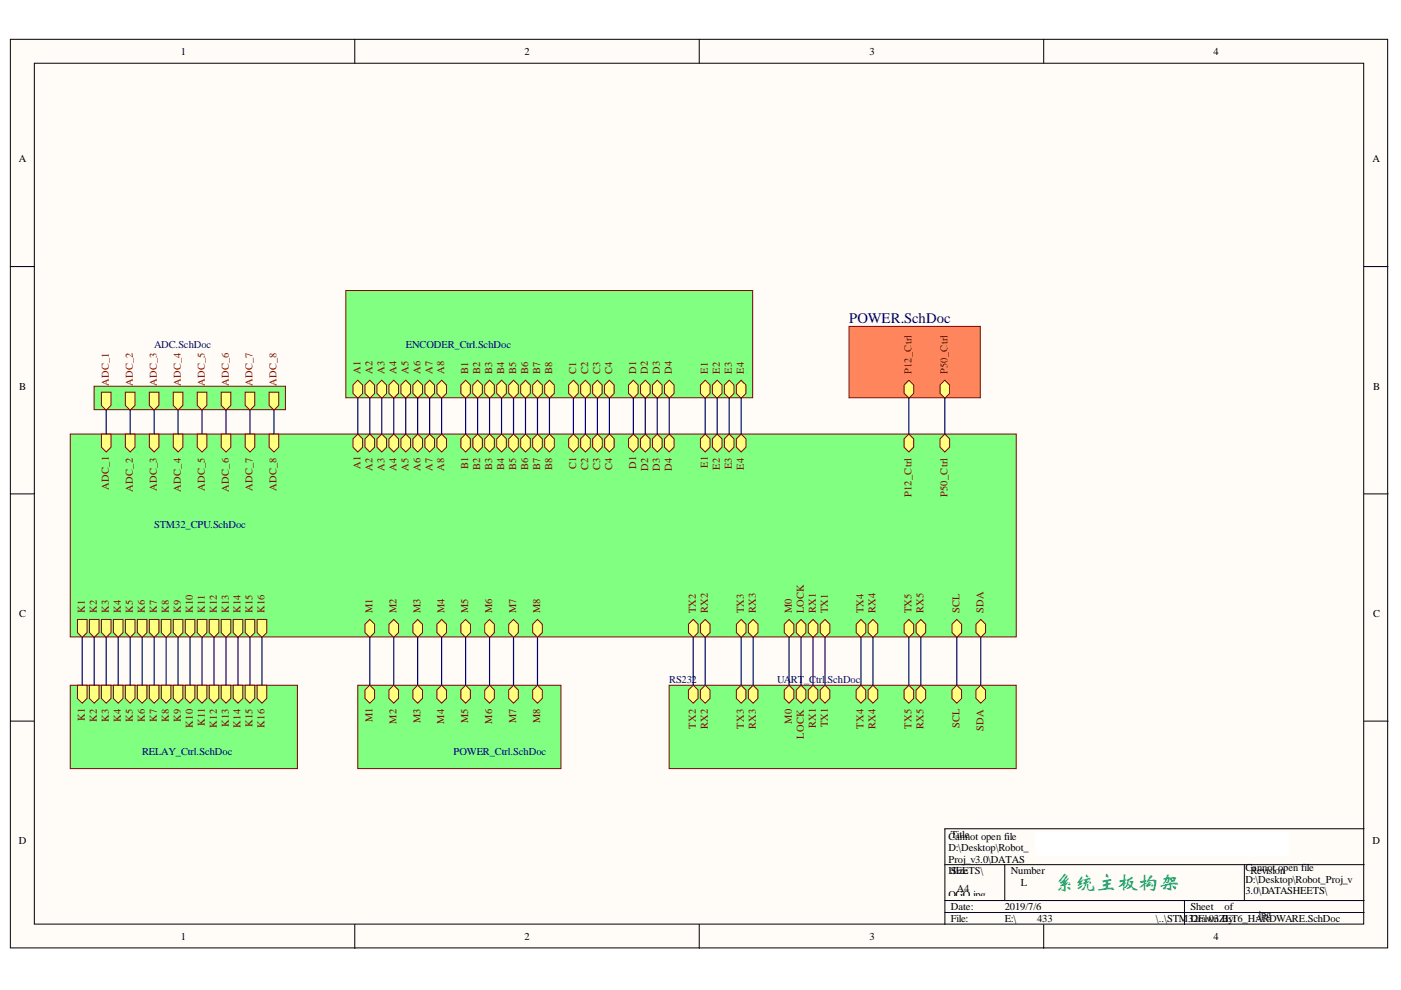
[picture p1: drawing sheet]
<svg xmlns="http://www.w3.org/2000/svg" width="297mm" height="210mm" viewBox="0 0 297 210" stroke-linecap="round" stroke-linejoin="round" font-family="sans-serif">
<g fill="#fffcf8" stroke="#000" stroke-width=".21">
<path d="M2.2 8.3h292v192.7h-292z"/>
<path d="M7.3 13.4h281.8v182.5h-281.8z"/>
</g>
<g fill="none" stroke="#000" stroke-width=".21">
<path d="M75.2 8.3v5.1M148.3 8.3v5.1M221.3 8.3v5.1M2.2 56.5h5.1M289.2 56.5h5.1M2.2 104.7h5.1M289.2 104.7h5.1M2.2 152.9h5.1M289.2 152.9h5.1M289.2 175.7h-88.9v20.3M75.2 196v5.1M148.3 196v5.1"/>
<path d="M200.3 183.3h88.9M200.3 190.9h88.9M200.3 193.5h88.9M213 183.3v7.6M221.3 196v5.1M251.1 190.9v5.1M263.8 183.3v7.6"/>
</g>
<path d="M180 69.2h27.8v15.1h-27.8z" fill="#ff855d" stroke="#800000" stroke-width=".21"/>
<path d="M199.3 81.6l1-1 1 1v1.8l-1 1-1-1z" fill-rule="evenodd" fill="#ffff80"/>
<path d="M199.3 81.6l1-1 1 1v1.8l-1 1-1-1z" fill="none" stroke="#800000" stroke-width=".21"/>
<path d="M191.7 81.6l1-1 1 1v1.8l-1 1-1-1z" fill-rule="evenodd" fill="#ffff80"/>
<path d="M191.7 81.6l1-1 1 1v1.8l-1 1-1-1z" fill="none" stroke="#800000" stroke-width=".21"/>
<path d="M14.9 92h200.6v43h-200.6z" fill="#80ff80" stroke="#800000" stroke-width=".21"/>
<path d="M173.9 132.4l1-1.1 1 1.1v1.7l-1 1-1-1z" fill-rule="evenodd" fill="#ffff80"/>
<path d="M173.9 132.4l1-1.1 1 1.1v1.7l-1 1-1-1z" fill="none" stroke="#800000" stroke-width=".21"/>
<path d="M171.4 132.4l1-1.1 1 1.1v1.7l-1 1-1-1z" fill-rule="evenodd" fill="#ffff80"/>
<path d="M171.4 132.4l1-1.1 1 1.1v1.7l-1 1-1-1z" fill="none" stroke="#800000" stroke-width=".21"/>
<path d="M146 132.4l1-1.1 1 1.1v1.7l-1 1-1-1z" fill-rule="evenodd" fill="#ffff80"/>
<path d="M146 132.4l1-1.1 1 1.1v1.7l-1 1-1-1z" fill="none" stroke="#800000" stroke-width=".21"/>
<path d="M148.5 132.4l1-1.1 1 1.1v1.7l-1 1-1-1z" fill-rule="evenodd" fill="#ffff80"/>
<path d="M148.5 132.4l1-1.1 1 1.1v1.7l-1 1-1-1z" fill="none" stroke="#800000" stroke-width=".21"/>
<path d="M156.1 132.4l1-1.1 1.1 1.1v1.7l-1.1 1-1-1z" fill-rule="evenodd" fill="#ffff80"/>
<path d="M156.1 132.4l1-1.1 1.1 1.1v1.7l-1.1 1-1-1z" fill="none" stroke="#800000" stroke-width=".21"/>
<path d="M158.7 132.4l1-1.1 1 1.1v1.7l-1 1-1-1z" fill-rule="evenodd" fill="#ffff80"/>
<path d="M158.7 132.4l1-1.1 1 1.1v1.7l-1 1-1-1z" fill="none" stroke="#800000" stroke-width=".21"/>
<path d="M181.5 132.4l1-1.1 1.1 1.1v1.7l-1.1 1-1-1z" fill-rule="evenodd" fill="#ffff80"/>
<path d="M181.5 132.4l1-1.1 1.1 1.1v1.7l-1.1 1-1-1z" fill="none" stroke="#800000" stroke-width=".21"/>
<path d="M184.1 132.4l1-1.1 1 1.1v1.7l-1 1-1-1z" fill-rule="evenodd" fill="#ffff80"/>
<path d="M184.1 132.4l1-1.1 1 1.1v1.7l-1 1-1-1z" fill="none" stroke="#800000" stroke-width=".21"/>
<path d="M77.4 132.4l1-1.1 1 1.1v1.7l-1 1-1-1z" fill-rule="evenodd" fill="#ffff80"/>
<path d="M77.4 132.4l1-1.1 1 1.1v1.7l-1 1-1-1z" fill="none" stroke="#800000" stroke-width=".21"/>
<path d="M82.5 132.4l1-1.1 1 1.1v1.7l-1 1-1-1z" fill-rule="evenodd" fill="#ffff80"/>
<path d="M82.5 132.4l1-1.1 1 1.1v1.7l-1 1-1-1z" fill="none" stroke="#800000" stroke-width=".21"/>
<path d="M87.5 132.4l1.1-1.1 1 1.1v1.7l-1 1-1.1-1z" fill-rule="evenodd" fill="#ffff80"/>
<path d="M87.5 132.4l1.1-1.1 1 1.1v1.7l-1 1-1.1-1z" fill="none" stroke="#800000" stroke-width=".21"/>
<path d="M92.6 132.4l1-1.1 1.1 1.1v1.7l-1.1 1-1-1z" fill-rule="evenodd" fill="#ffff80"/>
<path d="M92.6 132.4l1-1.1 1.1 1.1v1.7l-1.1 1-1-1z" fill="none" stroke="#800000" stroke-width=".21"/>
<path d="M97.7 132.4l1-1.1 1 1.1v1.7l-1 1-1-1z" fill-rule="evenodd" fill="#ffff80"/>
<path d="M97.7 132.4l1-1.1 1 1.1v1.7l-1 1-1-1z" fill="none" stroke="#800000" stroke-width=".21"/>
<path d="M102.8 132.4l1-1.1 1 1.1v1.7l-1 1-1-1z" fill-rule="evenodd" fill="#ffff80"/>
<path d="M102.8 132.4l1-1.1 1 1.1v1.7l-1 1-1-1z" fill="none" stroke="#800000" stroke-width=".21"/>
<path d="M107.9 132.4l1-1.1 1 1.1v1.7l-1 1-1-1z" fill-rule="evenodd" fill="#ffff80"/>
<path d="M107.9 132.4l1-1.1 1 1.1v1.7l-1 1-1-1z" fill="none" stroke="#800000" stroke-width=".21"/>
<path d="M112.9 132.4l1.1-1.1 1 1.1v1.7l-1 1-1.1-1z" fill-rule="evenodd" fill="#ffff80"/>
<path d="M112.9 132.4l1.1-1.1 1 1.1v1.7l-1 1-1.1-1z" fill="none" stroke="#800000" stroke-width=".21"/>
<path d="M16.4 131.3h2.1v2.8l-1.1 1-1-1z" fill-rule="evenodd" fill="#ffff80"/>
<path d="M16.4 131.3h2.1v2.8l-1.1 1-1-1z" fill="none" stroke="#800000" stroke-width=".21"/>
<path d="M19 131.3h2v2.8l-1 1-1-1z" fill-rule="evenodd" fill="#ffff80"/>
<path d="M19 131.3h2v2.8l-1 1-1-1z" fill="none" stroke="#800000" stroke-width=".21"/>
<path d="M21.5 131.3h2v2.8l-1 1-1-1z" fill-rule="evenodd" fill="#ffff80"/>
<path d="M21.5 131.3h2v2.8l-1 1-1-1z" fill="none" stroke="#800000" stroke-width=".21"/>
<path d="M24 131.3h2.1v2.8l-1 1-1.1-1z" fill-rule="evenodd" fill="#ffff80"/>
<path d="M24 131.3h2.1v2.8l-1 1-1.1-1z" fill="none" stroke="#800000" stroke-width=".21"/>
<path d="M26.6 131.3h2v2.8l-1 1-1-1z" fill-rule="evenodd" fill="#ffff80"/>
<path d="M26.6 131.3h2v2.8l-1 1-1-1z" fill="none" stroke="#800000" stroke-width=".21"/>
<path d="M29.1 131.3h2.1v2.8l-1.1 1-1-1z" fill-rule="evenodd" fill="#ffff80"/>
<path d="M29.1 131.3h2.1v2.8l-1.1 1-1-1z" fill="none" stroke="#800000" stroke-width=".21"/>
<path d="M77.4 93l1-1 1 1v1.8l-1 1-1-1z" fill-rule="evenodd" fill="#ffff80"/>
<path d="M77.4 93l1-1 1 1v1.8l-1 1-1-1z" fill="none" stroke="#800000" stroke-width=".21"/>
<path d="M82.5 93l1-1 1 1v1.8l-1 1-1-1z" fill-rule="evenodd" fill="#ffff80"/>
<path d="M82.5 93l1-1 1 1v1.8l-1 1-1-1z" fill="none" stroke="#800000" stroke-width=".21"/>
<path d="M79.9 93l1-1 1.1 1v1.8l-1.1 1-1-1z" fill-rule="evenodd" fill="#ffff80"/>
<path d="M79.9 93l1-1 1.1 1v1.8l-1.1 1-1-1z" fill="none" stroke="#800000" stroke-width=".21"/>
<path d="M21.5 92h2v2.8l-1 1-1-1z" fill-rule="evenodd" fill="#ffff80"/>
<path d="M21.5 92h2v2.8l-1 1-1-1z" fill="none" stroke="#800000" stroke-width=".21"/>
<path d="M26.6 92h2v2.8l-1 1-1-1z" fill-rule="evenodd" fill="#ffff80"/>
<path d="M26.6 92h2v2.8l-1 1-1-1z" fill="none" stroke="#800000" stroke-width=".21"/>
<path d="M31.7 92h2v2.8l-1 1-1-1z" fill-rule="evenodd" fill="#ffff80"/>
<path d="M31.7 92h2v2.8l-1 1-1-1z" fill="none" stroke="#800000" stroke-width=".21"/>
<path d="M36.7 92h2.1v2.8l-1 1-1.1-1z" fill-rule="evenodd" fill="#ffff80"/>
<path d="M36.7 92h2.1v2.8l-1 1-1.1-1z" fill="none" stroke="#800000" stroke-width=".21"/>
<path d="M41.8 92h2.1v2.8l-1.1 1-1-1z" fill-rule="evenodd" fill="#ffff80"/>
<path d="M41.8 92h2.1v2.8l-1.1 1-1-1z" fill="none" stroke="#800000" stroke-width=".21"/>
<path d="M46.9 92h2v2.8l-1 1-1-1z" fill-rule="evenodd" fill="#ffff80"/>
<path d="M46.9 92h2v2.8l-1 1-1-1z" fill="none" stroke="#800000" stroke-width=".21"/>
<path d="M52 92h2v2.8l-1 1-1-1z" fill-rule="evenodd" fill="#ffff80"/>
<path d="M52 92h2v2.8l-1 1-1-1z" fill="none" stroke="#800000" stroke-width=".21"/>
<path d="M57.1 92h2v2.8l-1 1-1-1z" fill-rule="evenodd" fill="#ffff80"/>
<path d="M57.1 92h2v2.8l-1 1-1-1z" fill="none" stroke="#800000" stroke-width=".21"/>
<path d="M31.7 131.3h2v2.8l-1 1-1-1z" fill-rule="evenodd" fill="#ffff80"/>
<path d="M31.7 131.3h2v2.8l-1 1-1-1z" fill="none" stroke="#800000" stroke-width=".21"/>
<path d="M34.2 131.3h2v2.8l-1 1-1-1z" fill-rule="evenodd" fill="#ffff80"/>
<path d="M34.2 131.3h2v2.8l-1 1-1-1z" fill="none" stroke="#800000" stroke-width=".21"/>
<path d="M191.7 132.4l1-1.1 1 1.1v1.7l-1 1-1-1z" fill-rule="evenodd" fill="#ffff80"/>
<path d="M191.7 132.4l1-1.1 1 1.1v1.7l-1 1-1-1z" fill="none" stroke="#800000" stroke-width=".21"/>
<path d="M194.2 132.4l1-1.1 1.1 1.1v1.7l-1.1 1-1-1z" fill-rule="evenodd" fill="#ffff80"/>
<path d="M194.2 132.4l1-1.1 1.1 1.1v1.7l-1.1 1-1-1z" fill="none" stroke="#800000" stroke-width=".21"/>
<path d="M74.8 93l1.1-1 1 1v1.8l-1 1-1.1-1z" fill-rule="evenodd" fill="#ffff80"/>
<path d="M74.8 93l1.1-1 1 1v1.8l-1 1-1.1-1z" fill="none" stroke="#800000" stroke-width=".21"/>
<path d="M87.5 93l1.1-1 1 1v1.8l-1 1-1.1-1z" fill-rule="evenodd" fill="#ffff80"/>
<path d="M87.5 93l1.1-1 1 1v1.8l-1 1-1.1-1z" fill="none" stroke="#800000" stroke-width=".21"/>
<path d="M92.6 93l1-1 1.1 1v1.8l-1.1 1-1-1z" fill-rule="evenodd" fill="#ffff80"/>
<path d="M92.6 93l1-1 1.1 1v1.8l-1.1 1-1-1z" fill="none" stroke="#800000" stroke-width=".21"/>
<path d="M90.1 93l1-1 1 1v1.8l-1 1-1-1z" fill-rule="evenodd" fill="#ffff80"/>
<path d="M90.1 93l1-1 1 1v1.8l-1 1-1-1z" fill="none" stroke="#800000" stroke-width=".21"/>
<path d="M85 93l1-1 1 1v1.8l-1 1-1-1z" fill-rule="evenodd" fill="#ffff80"/>
<path d="M85 93l1-1 1 1v1.8l-1 1-1-1z" fill="none" stroke="#800000" stroke-width=".21"/>
<path d="M100.2 93l1.1-1 1 1v1.8l-1 1-1.1-1z" fill-rule="evenodd" fill="#ffff80"/>
<path d="M100.2 93l1.1-1 1 1v1.8l-1 1-1.1-1z" fill="none" stroke="#800000" stroke-width=".21"/>
<path d="M105.3 93l1-1 1.1 1v1.8l-1.1 1-1-1z" fill-rule="evenodd" fill="#ffff80"/>
<path d="M105.3 93l1-1 1.1 1v1.8l-1.1 1-1-1z" fill="none" stroke="#800000" stroke-width=".21"/>
<path d="M102.8 93l1-1 1 1v1.8l-1 1-1-1z" fill-rule="evenodd" fill="#ffff80"/>
<path d="M102.8 93l1-1 1 1v1.8l-1 1-1-1z" fill="none" stroke="#800000" stroke-width=".21"/>
<path d="M97.7 93l1-1 1 1v1.8l-1 1-1-1z" fill-rule="evenodd" fill="#ffff80"/>
<path d="M97.7 93l1-1 1 1v1.8l-1 1-1-1z" fill="none" stroke="#800000" stroke-width=".21"/>
<path d="M110.4 93l1-1 1 1v1.8l-1 1-1-1z" fill-rule="evenodd" fill="#ffff80"/>
<path d="M110.4 93l1-1 1 1v1.8l-1 1-1-1z" fill="none" stroke="#800000" stroke-width=".21"/>
<path d="M115.5 93l1-1 1 1v1.8l-1 1-1-1z" fill-rule="evenodd" fill="#ffff80"/>
<path d="M115.5 93l1-1 1 1v1.8l-1 1-1-1z" fill="none" stroke="#800000" stroke-width=".21"/>
<path d="M112.9 93l1.1-1 1 1v1.8l-1 1-1.1-1z" fill-rule="evenodd" fill="#ffff80"/>
<path d="M112.9 93l1.1-1 1 1v1.8l-1 1-1.1-1z" fill="none" stroke="#800000" stroke-width=".21"/>
<path d="M107.9 93l1-1 1 1v1.8l-1 1-1-1z" fill-rule="evenodd" fill="#ffff80"/>
<path d="M107.9 93l1-1 1 1v1.8l-1 1-1-1z" fill="none" stroke="#800000" stroke-width=".21"/>
<path d="M123.1 93l1-1 1 1v1.8l-1 1-1-1z" fill-rule="evenodd" fill="#ffff80"/>
<path d="M123.1 93l1-1 1 1v1.8l-1 1-1-1z" fill="none" stroke="#800000" stroke-width=".21"/>
<path d="M128.2 93l1-1 1 1v1.8l-1 1-1-1z" fill-rule="evenodd" fill="#ffff80"/>
<path d="M128.2 93l1-1 1 1v1.8l-1 1-1-1z" fill="none" stroke="#800000" stroke-width=".21"/>
<path d="M125.6 93l1.1-1 1 1v1.8l-1 1-1.1-1z" fill-rule="evenodd" fill="#ffff80"/>
<path d="M125.6 93l1.1-1 1 1v1.8l-1 1-1.1-1z" fill="none" stroke="#800000" stroke-width=".21"/>
<path d="M120.6 93l1-1 1 1v1.8l-1 1-1-1z" fill-rule="evenodd" fill="#ffff80"/>
<path d="M120.6 93l1-1 1 1v1.8l-1 1-1-1z" fill="none" stroke="#800000" stroke-width=".21"/>
<path d="M135.8 93l1-1 1 1v1.8l-1 1-1-1z" fill-rule="evenodd" fill="#ffff80"/>
<path d="M135.8 93l1-1 1 1v1.8l-1 1-1-1z" fill="none" stroke="#800000" stroke-width=".21"/>
<path d="M140.9 93l1-1 1 1v1.8l-1 1-1-1z" fill-rule="evenodd" fill="#ffff80"/>
<path d="M140.9 93l1-1 1 1v1.8l-1 1-1-1z" fill="none" stroke="#800000" stroke-width=".21"/>
<path d="M138.3 93l1.1-1 1 1v1.8l-1 1-1.1-1z" fill-rule="evenodd" fill="#ffff80"/>
<path d="M138.3 93l1.1-1 1 1v1.8l-1 1-1.1-1z" fill="none" stroke="#800000" stroke-width=".21"/>
<path d="M133.3 93l1-1 1 1v1.8l-1 1-1-1z" fill-rule="evenodd" fill="#ffff80"/>
<path d="M133.3 93l1-1 1 1v1.8l-1 1-1-1z" fill="none" stroke="#800000" stroke-width=".21"/>
<path d="M36.7 131.3h2.1v2.8l-1 1-1.1-1z" fill-rule="evenodd" fill="#ffff80"/>
<path d="M36.7 131.3h2.1v2.8l-1 1-1.1-1z" fill="none" stroke="#800000" stroke-width=".21"/>
<path d="M39.3 131.3h2v2.8l-1 1-1-1z" fill-rule="evenodd" fill="#ffff80"/>
<path d="M39.3 131.3h2v2.8l-1 1-1-1z" fill="none" stroke="#800000" stroke-width=".21"/>
<path d="M41.8 131.3h2.1v2.8l-1.1 1-1-1z" fill-rule="evenodd" fill="#ffff80"/>
<path d="M41.8 131.3h2.1v2.8l-1.1 1-1-1z" fill="none" stroke="#800000" stroke-width=".21"/>
<path d="M44.4 131.3h2v2.8l-1 1-1-1z" fill-rule="evenodd" fill="#ffff80"/>
<path d="M44.4 131.3h2v2.8l-1 1-1-1z" fill="none" stroke="#800000" stroke-width=".21"/>
<path d="M46.9 131.3h2v2.8l-1 1-1-1z" fill-rule="evenodd" fill="#ffff80"/>
<path d="M46.9 131.3h2v2.8l-1 1-1-1z" fill="none" stroke="#800000" stroke-width=".21"/>
<path d="M49.4 131.3h2.1v2.8l-1 1-1.1-1z" fill-rule="evenodd" fill="#ffff80"/>
<path d="M49.4 131.3h2.1v2.8l-1 1-1.1-1z" fill="none" stroke="#800000" stroke-width=".21"/>
<path d="M52 131.3h2v2.8l-1 1-1-1z" fill-rule="evenodd" fill="#ffff80"/>
<path d="M52 131.3h2v2.8l-1 1-1-1z" fill="none" stroke="#800000" stroke-width=".21"/>
<path d="M54.5 131.3h2.1v2.8l-1.1 1-1-1z" fill-rule="evenodd" fill="#ffff80"/>
<path d="M54.5 131.3h2.1v2.8l-1.1 1-1-1z" fill="none" stroke="#800000" stroke-width=".21"/>
<path d="M201.8 132.4l1.1-1.1 1 1.1v1.7l-1 1-1.1-1z" fill-rule="evenodd" fill="#ffff80"/>
<path d="M201.8 132.4l1.1-1.1 1 1.1v1.7l-1 1-1.1-1z" fill="none" stroke="#800000" stroke-width=".21"/>
<path d="M206.9 132.4l1-1.1 1.1 1.1v1.7l-1.1 1-1-1z" fill-rule="evenodd" fill="#ffff80"/>
<path d="M206.9 132.4l1-1.1 1.1 1.1v1.7l-1.1 1-1-1z" fill="none" stroke="#800000" stroke-width=".21"/>
<path d="M151 93l1.1-1 1 1v1.8l-1 1-1.1-1z" fill-rule="evenodd" fill="#ffff80"/>
<path d="M151 93l1.1-1 1 1v1.8l-1 1-1.1-1z" fill="none" stroke="#800000" stroke-width=".21"/>
<path d="M156.1 93l1-1 1.1 1v1.8l-1.1 1-1-1z" fill-rule="evenodd" fill="#ffff80"/>
<path d="M156.1 93l1-1 1.1 1v1.8l-1.1 1-1-1z" fill="none" stroke="#800000" stroke-width=".21"/>
<path d="M153.6 93l1-1 1 1v1.8l-1 1-1-1z" fill-rule="evenodd" fill="#ffff80"/>
<path d="M153.6 93l1-1 1 1v1.8l-1 1-1-1z" fill="none" stroke="#800000" stroke-width=".21"/>
<path d="M148.5 93l1-1 1 1v1.8l-1 1-1-1z" fill-rule="evenodd" fill="#ffff80"/>
<path d="M148.5 93l1-1 1 1v1.8l-1 1-1-1z" fill="none" stroke="#800000" stroke-width=".21"/>
<path d="M199.3 93l1-1 1 1v1.8l-1 1-1-1z" fill-rule="evenodd" fill="#ffff80"/>
<path d="M199.3 93l1-1 1 1v1.8l-1 1-1-1z" fill="none" stroke="#800000" stroke-width=".21"/>
<path d="M191.7 93l1-1 1 1v1.8l-1 1-1-1z" fill-rule="evenodd" fill="#ffff80"/>
<path d="M191.7 93l1-1 1 1v1.8l-1 1-1-1z" fill="none" stroke="#800000" stroke-width=".21"/>
<path d="M168.8 132.4l1-1.1 1.1 1.1v1.7l-1.1 1-1-1z" fill-rule="evenodd" fill="#ffff80"/>
<path d="M168.8 132.4l1-1.1 1.1 1.1v1.7l-1.1 1-1-1z" fill="none" stroke="#800000" stroke-width=".21"/>
<path d="M166.3 132.4l1-1.1 1 1.1v1.7l-1 1-1-1z" fill-rule="evenodd" fill="#ffff80"/>
<path d="M166.3 132.4l1-1.1 1 1.1v1.7l-1 1-1-1z" fill="none" stroke="#800000" stroke-width=".21"/>
<path d="M73.3 61.6h86.3v22.7h-86.3z" fill="#80ff80" stroke="#800000" stroke-width=".21"/>
<path d="M77.4 81.6l1-1 1 1v1.8l-1 1-1-1z" fill-rule="evenodd" fill="#ffff80"/>
<path d="M77.4 81.6l1-1 1 1v1.8l-1 1-1-1z" fill="none" stroke="#800000" stroke-width=".21"/>
<path d="M82.5 81.6l1-1 1 1v1.8l-1 1-1-1z" fill-rule="evenodd" fill="#ffff80"/>
<path d="M82.5 81.6l1-1 1 1v1.8l-1 1-1-1z" fill="none" stroke="#800000" stroke-width=".21"/>
<path d="M79.9 81.6l1-1 1.1 1v1.8l-1.1 1-1-1z" fill-rule="evenodd" fill="#ffff80"/>
<path d="M79.9 81.6l1-1 1.1 1v1.8l-1.1 1-1-1z" fill="none" stroke="#800000" stroke-width=".21"/>
<path d="M74.8 81.6l1.1-1 1 1v1.8l-1 1-1.1-1z" fill-rule="evenodd" fill="#ffff80"/>
<path d="M74.8 81.6l1.1-1 1 1v1.8l-1 1-1.1-1z" fill="none" stroke="#800000" stroke-width=".21"/>
<path d="M87.5 81.6l1.1-1 1 1v1.8l-1 1-1.1-1z" fill-rule="evenodd" fill="#ffff80"/>
<path d="M87.5 81.6l1.1-1 1 1v1.8l-1 1-1.1-1z" fill="none" stroke="#800000" stroke-width=".21"/>
<path d="M92.6 81.6l1-1 1.1 1v1.8l-1.1 1-1-1z" fill-rule="evenodd" fill="#ffff80"/>
<path d="M92.6 81.6l1-1 1.1 1v1.8l-1.1 1-1-1z" fill="none" stroke="#800000" stroke-width=".21"/>
<path d="M90.1 81.6l1-1 1 1v1.8l-1 1-1-1z" fill-rule="evenodd" fill="#ffff80"/>
<path d="M90.1 81.6l1-1 1 1v1.8l-1 1-1-1z" fill="none" stroke="#800000" stroke-width=".21"/>
<path d="M85 81.6l1-1 1 1v1.8l-1 1-1-1z" fill-rule="evenodd" fill="#ffff80"/>
<path d="M85 81.6l1-1 1 1v1.8l-1 1-1-1z" fill="none" stroke="#800000" stroke-width=".21"/>
<path d="M100.2 81.6l1.1-1 1 1v1.8l-1 1-1.1-1z" fill-rule="evenodd" fill="#ffff80"/>
<path d="M100.2 81.6l1.1-1 1 1v1.8l-1 1-1.1-1z" fill="none" stroke="#800000" stroke-width=".21"/>
<path d="M105.3 81.6l1-1 1.1 1v1.8l-1.1 1-1-1z" fill-rule="evenodd" fill="#ffff80"/>
<path d="M105.3 81.6l1-1 1.1 1v1.8l-1.1 1-1-1z" fill="none" stroke="#800000" stroke-width=".21"/>
<path d="M102.8 81.6l1-1 1 1v1.8l-1 1-1-1z" fill-rule="evenodd" fill="#ffff80"/>
<path d="M102.8 81.6l1-1 1 1v1.8l-1 1-1-1z" fill="none" stroke="#800000" stroke-width=".21"/>
<path d="M97.7 81.6l1-1 1 1v1.8l-1 1-1-1z" fill-rule="evenodd" fill="#ffff80"/>
<path d="M97.7 81.6l1-1 1 1v1.8l-1 1-1-1z" fill="none" stroke="#800000" stroke-width=".21"/>
<path d="M110.4 81.6l1-1 1 1v1.8l-1 1-1-1z" fill-rule="evenodd" fill="#ffff80"/>
<path d="M110.4 81.6l1-1 1 1v1.8l-1 1-1-1z" fill="none" stroke="#800000" stroke-width=".21"/>
<path d="M115.5 81.6l1-1 1 1v1.8l-1 1-1-1z" fill-rule="evenodd" fill="#ffff80"/>
<path d="M115.5 81.6l1-1 1 1v1.8l-1 1-1-1z" fill="none" stroke="#800000" stroke-width=".21"/>
<path d="M112.9 81.6l1.1-1 1 1v1.8l-1 1-1.1-1z" fill-rule="evenodd" fill="#ffff80"/>
<path d="M112.9 81.6l1.1-1 1 1v1.8l-1 1-1.1-1z" fill="none" stroke="#800000" stroke-width=".21"/>
<path d="M107.9 81.6l1-1 1 1v1.8l-1 1-1-1z" fill-rule="evenodd" fill="#ffff80"/>
<path d="M107.9 81.6l1-1 1 1v1.8l-1 1-1-1z" fill="none" stroke="#800000" stroke-width=".21"/>
<path d="M123.1 81.6l1-1 1 1v1.8l-1 1-1-1z" fill-rule="evenodd" fill="#ffff80"/>
<path d="M123.1 81.6l1-1 1 1v1.8l-1 1-1-1z" fill="none" stroke="#800000" stroke-width=".21"/>
<path d="M128.2 81.6l1-1 1 1v1.8l-1 1-1-1z" fill-rule="evenodd" fill="#ffff80"/>
<path d="M128.2 81.6l1-1 1 1v1.8l-1 1-1-1z" fill="none" stroke="#800000" stroke-width=".21"/>
<path d="M125.6 81.6l1.1-1 1 1v1.8l-1 1-1.1-1z" fill-rule="evenodd" fill="#ffff80"/>
<path d="M125.6 81.6l1.1-1 1 1v1.8l-1 1-1.1-1z" fill="none" stroke="#800000" stroke-width=".21"/>
<path d="M120.6 81.6l1-1 1 1v1.8l-1 1-1-1z" fill-rule="evenodd" fill="#ffff80"/>
<path d="M120.6 81.6l1-1 1 1v1.8l-1 1-1-1z" fill="none" stroke="#800000" stroke-width=".21"/>
<path d="M135.8 81.6l1-1 1 1v1.8l-1 1-1-1z" fill-rule="evenodd" fill="#ffff80"/>
<path d="M135.8 81.6l1-1 1 1v1.8l-1 1-1-1z" fill="none" stroke="#800000" stroke-width=".21"/>
<path d="M140.9 81.6l1-1 1 1v1.8l-1 1-1-1z" fill-rule="evenodd" fill="#ffff80"/>
<path d="M140.9 81.6l1-1 1 1v1.8l-1 1-1-1z" fill="none" stroke="#800000" stroke-width=".21"/>
<path d="M138.3 81.6l1.1-1 1 1v1.8l-1 1-1.1-1z" fill-rule="evenodd" fill="#ffff80"/>
<path d="M138.3 81.6l1.1-1 1 1v1.8l-1 1-1.1-1z" fill="none" stroke="#800000" stroke-width=".21"/>
<path d="M133.3 81.6l1-1 1 1v1.8l-1 1-1-1z" fill-rule="evenodd" fill="#ffff80"/>
<path d="M133.3 81.6l1-1 1 1v1.8l-1 1-1-1z" fill="none" stroke="#800000" stroke-width=".21"/>
<path d="M151 81.6l1.1-1 1 1v1.8l-1 1-1.1-1z" fill-rule="evenodd" fill="#ffff80"/>
<path d="M151 81.6l1.1-1 1 1v1.8l-1 1-1.1-1z" fill="none" stroke="#800000" stroke-width=".21"/>
<path d="M156.1 81.6l1-1 1.1 1v1.8l-1.1 1-1-1z" fill-rule="evenodd" fill="#ffff80"/>
<path d="M156.1 81.6l1-1 1.1 1v1.8l-1.1 1-1-1z" fill="none" stroke="#800000" stroke-width=".21"/>
<path d="M153.6 81.6l1-1 1 1v1.8l-1 1-1-1z" fill-rule="evenodd" fill="#ffff80"/>
<path d="M153.6 81.6l1-1 1 1v1.8l-1 1-1-1z" fill="none" stroke="#800000" stroke-width=".21"/>
<path d="M148.5 81.6l1-1 1 1v1.8l-1 1-1-1z" fill-rule="evenodd" fill="#ffff80"/>
<path d="M148.5 81.6l1-1 1 1v1.8l-1 1-1-1z" fill="none" stroke="#800000" stroke-width=".21"/>
<path d="M14.9 145.3h48.2v17.7h-48.2z" fill="#80ff80" stroke="#800000" stroke-width=".21"/>
<path d="M16.4 145.3h2.1v2.8l-1.1 1-1-1z" fill-rule="evenodd" fill="#ffff80"/>
<path d="M16.4 145.3h2.1v2.8l-1.1 1-1-1z" fill="none" stroke="#800000" stroke-width=".21"/>
<path d="M19 145.3h2v2.8l-1 1-1-1z" fill-rule="evenodd" fill="#ffff80"/>
<path d="M19 145.3h2v2.8l-1 1-1-1z" fill="none" stroke="#800000" stroke-width=".21"/>
<path d="M21.5 145.3h2v2.8l-1 1-1-1z" fill-rule="evenodd" fill="#ffff80"/>
<path d="M21.5 145.3h2v2.8l-1 1-1-1z" fill="none" stroke="#800000" stroke-width=".21"/>
<path d="M24 145.3h2.1v2.8l-1 1-1.1-1z" fill-rule="evenodd" fill="#ffff80"/>
<path d="M24 145.3h2.1v2.8l-1 1-1.1-1z" fill="none" stroke="#800000" stroke-width=".21"/>
<path d="M26.6 145.3h2v2.8l-1 1-1-1z" fill-rule="evenodd" fill="#ffff80"/>
<path d="M26.6 145.3h2v2.8l-1 1-1-1z" fill="none" stroke="#800000" stroke-width=".21"/>
<path d="M29.1 145.3h2.1v2.8l-1.1 1-1-1z" fill-rule="evenodd" fill="#ffff80"/>
<path d="M29.1 145.3h2.1v2.8l-1.1 1-1-1z" fill="none" stroke="#800000" stroke-width=".21"/>
<path d="M31.7 145.3h2v2.8l-1 1-1-1z" fill-rule="evenodd" fill="#ffff80"/>
<path d="M31.7 145.3h2v2.8l-1 1-1-1z" fill="none" stroke="#800000" stroke-width=".21"/>
<path d="M34.2 145.3h2v2.8l-1 1-1-1z" fill-rule="evenodd" fill="#ffff80"/>
<path d="M34.2 145.3h2v2.8l-1 1-1-1z" fill="none" stroke="#800000" stroke-width=".21"/>
<path d="M36.7 145.3h2.1v2.8l-1 1-1.1-1z" fill-rule="evenodd" fill="#ffff80"/>
<path d="M36.7 145.3h2.1v2.8l-1 1-1.1-1z" fill="none" stroke="#800000" stroke-width=".21"/>
<path d="M39.3 145.3h2v2.8l-1 1-1-1z" fill-rule="evenodd" fill="#ffff80"/>
<path d="M39.3 145.3h2v2.8l-1 1-1-1z" fill="none" stroke="#800000" stroke-width=".21"/>
<path d="M41.8 145.3h2.1v2.8l-1.1 1-1-1z" fill-rule="evenodd" fill="#ffff80"/>
<path d="M41.8 145.3h2.1v2.8l-1.1 1-1-1z" fill="none" stroke="#800000" stroke-width=".21"/>
<path d="M44.4 145.3h2v2.8l-1 1-1-1z" fill-rule="evenodd" fill="#ffff80"/>
<path d="M44.4 145.3h2v2.8l-1 1-1-1z" fill="none" stroke="#800000" stroke-width=".21"/>
<path d="M46.9 145.3h2v2.8l-1 1-1-1z" fill-rule="evenodd" fill="#ffff80"/>
<path d="M46.9 145.3h2v2.8l-1 1-1-1z" fill="none" stroke="#800000" stroke-width=".21"/>
<path d="M49.4 145.3h2.1v2.8l-1 1-1.1-1z" fill-rule="evenodd" fill="#ffff80"/>
<path d="M49.4 145.3h2.1v2.8l-1 1-1.1-1z" fill="none" stroke="#800000" stroke-width=".21"/>
<path d="M52 145.3h2v2.8l-1 1-1-1z" fill-rule="evenodd" fill="#ffff80"/>
<path d="M52 145.3h2v2.8l-1 1-1-1z" fill="none" stroke="#800000" stroke-width=".21"/>
<path d="M54.5 145.3h2.1v2.8l-1.1 1-1-1z" fill-rule="evenodd" fill="#ffff80"/>
<path d="M54.5 145.3h2.1v2.8l-1.1 1-1-1z" fill="none" stroke="#800000" stroke-width=".21"/>
<path d="M141.9 145.3h73.6v17.7h-73.6z" fill="#80ff80" stroke="#800000" stroke-width=".21"/>
<path d="M146 146.3l1-1 1 1v1.8l-1 1-1-1z" fill-rule="evenodd" fill="#ffff80"/>
<path d="M146 146.3l1-1 1 1v1.8l-1 1-1-1z" fill="none" stroke="#800000" stroke-width=".21"/>
<path d="M148.5 146.3l1-1 1 1v1.8l-1 1-1-1z" fill-rule="evenodd" fill="#ffff80"/>
<path d="M148.5 146.3l1-1 1 1v1.8l-1 1-1-1z" fill="none" stroke="#800000" stroke-width=".21"/>
<path d="M156.1 146.3l1-1 1.1 1v1.8l-1.1 1-1-1z" fill-rule="evenodd" fill="#ffff80"/>
<path d="M156.1 146.3l1-1 1.1 1v1.8l-1.1 1-1-1z" fill="none" stroke="#800000" stroke-width=".21"/>
<path d="M158.7 146.3l1-1 1 1v1.8l-1 1-1-1z" fill-rule="evenodd" fill="#ffff80"/>
<path d="M158.7 146.3l1-1 1 1v1.8l-1 1-1-1z" fill="none" stroke="#800000" stroke-width=".21"/>
<path d="M171.4 146.3l1-1 1 1v1.8l-1 1-1-1z" fill-rule="evenodd" fill="#ffff80"/>
<path d="M171.4 146.3l1-1 1 1v1.8l-1 1-1-1z" fill="none" stroke="#800000" stroke-width=".21"/>
<path d="M173.9 146.3l1-1 1 1v1.8l-1 1-1-1z" fill-rule="evenodd" fill="#ffff80"/>
<path d="M173.9 146.3l1-1 1 1v1.8l-1 1-1-1z" fill="none" stroke="#800000" stroke-width=".21"/>
<path d="M184.1 146.3l1-1 1 1v1.8l-1 1-1-1z" fill-rule="evenodd" fill="#ffff80"/>
<path d="M184.1 146.3l1-1 1 1v1.8l-1 1-1-1z" fill="none" stroke="#800000" stroke-width=".21"/>
<path d="M181.5 146.3l1-1 1.1 1v1.8l-1.1 1-1-1z" fill-rule="evenodd" fill="#ffff80"/>
<path d="M181.5 146.3l1-1 1.1 1v1.8l-1.1 1-1-1z" fill="none" stroke="#800000" stroke-width=".21"/>
<path d="M191.7 146.3l1-1 1 1v1.8l-1 1-1-1z" fill-rule="evenodd" fill="#ffff80"/>
<path d="M191.7 146.3l1-1 1 1v1.8l-1 1-1-1z" fill="none" stroke="#800000" stroke-width=".21"/>
<path d="M194.2 146.3l1-1 1.1 1v1.8l-1.1 1-1-1z" fill-rule="evenodd" fill="#ffff80"/>
<path d="M194.2 146.3l1-1 1.1 1v1.8l-1.1 1-1-1z" fill="none" stroke="#800000" stroke-width=".21"/>
<path d="M201.8 146.3l1.1-1 1 1v1.8l-1 1-1.1-1z" fill-rule="evenodd" fill="#ffff80"/>
<path d="M201.8 146.3l1.1-1 1 1v1.8l-1 1-1.1-1z" fill="none" stroke="#800000" stroke-width=".21"/>
<path d="M206.9 146.3l1-1 1.1 1v1.8l-1.1 1-1-1z" fill-rule="evenodd" fill="#ffff80"/>
<path d="M206.9 146.3l1-1 1.1 1v1.8l-1.1 1-1-1z" fill="none" stroke="#800000" stroke-width=".21"/>
<path d="M168.8 146.3l1-1 1.1 1v1.8l-1.1 1-1-1z" fill-rule="evenodd" fill="#ffff80"/>
<path d="M168.8 146.3l1-1 1.1 1v1.8l-1.1 1-1-1z" fill="none" stroke="#800000" stroke-width=".21"/>
<path d="M166.3 146.3l1-1 1 1v1.8l-1 1-1-1z" fill-rule="evenodd" fill="#ffff80"/>
<path d="M166.3 146.3l1-1 1 1v1.8l-1 1-1-1z" fill="none" stroke="#800000" stroke-width=".21"/>
<path d="M75.9 145.3h43v17.7h-43z" fill="#80ff80" stroke="#800000" stroke-width=".21"/>
<path d="M77.4 146.3l1-1 1 1v1.8l-1 1-1-1z" fill-rule="evenodd" fill="#ffff80"/>
<path d="M77.4 146.3l1-1 1 1v1.8l-1 1-1-1z" fill="none" stroke="#800000" stroke-width=".21"/>
<path d="M82.5 146.3l1-1 1 1v1.8l-1 1-1-1z" fill-rule="evenodd" fill="#ffff80"/>
<path d="M82.5 146.3l1-1 1 1v1.8l-1 1-1-1z" fill="none" stroke="#800000" stroke-width=".21"/>
<path d="M87.5 146.3l1.1-1 1 1v1.8l-1 1-1.1-1z" fill-rule="evenodd" fill="#ffff80"/>
<path d="M87.5 146.3l1.1-1 1 1v1.8l-1 1-1.1-1z" fill="none" stroke="#800000" stroke-width=".21"/>
<path d="M92.6 146.3l1-1 1.1 1v1.8l-1.1 1-1-1z" fill-rule="evenodd" fill="#ffff80"/>
<path d="M92.6 146.3l1-1 1.1 1v1.8l-1.1 1-1-1z" fill="none" stroke="#800000" stroke-width=".21"/>
<path d="M97.7 146.3l1-1 1 1v1.8l-1 1-1-1z" fill-rule="evenodd" fill="#ffff80"/>
<path d="M97.7 146.3l1-1 1 1v1.8l-1 1-1-1z" fill="none" stroke="#800000" stroke-width=".21"/>
<path d="M102.8 146.3l1-1 1 1v1.8l-1 1-1-1z" fill-rule="evenodd" fill="#ffff80"/>
<path d="M102.8 146.3l1-1 1 1v1.8l-1 1-1-1z" fill="none" stroke="#800000" stroke-width=".21"/>
<path d="M107.9 146.3l1-1 1 1v1.8l-1 1-1-1z" fill-rule="evenodd" fill="#ffff80"/>
<path d="M107.9 146.3l1-1 1 1v1.8l-1 1-1-1z" fill="none" stroke="#800000" stroke-width=".21"/>
<path d="M112.9 146.3l1.1-1 1 1v1.8l-1 1-1.1-1z" fill-rule="evenodd" fill="#ffff80"/>
<path d="M112.9 146.3l1.1-1 1 1v1.8l-1 1-1.1-1z" fill="none" stroke="#800000" stroke-width=".21"/>
<path d="M20 81.9h40.5v5h-40.5z" fill="#80ff80" stroke="#800000" stroke-width=".21"/>
<path d="M21.5 83.2h2v2.7l-1 1.1-1-1.1z" fill-rule="evenodd" fill="#ffff80"/>
<path d="M21.5 83.2h2v2.7l-1 1.1-1-1.1z" fill="none" stroke="#800000" stroke-width=".21"/>
<path d="M26.6 83.2h2v2.7l-1 1.1-1-1.1z" fill-rule="evenodd" fill="#ffff80"/>
<path d="M26.6 83.2h2v2.7l-1 1.1-1-1.1z" fill="none" stroke="#800000" stroke-width=".21"/>
<path d="M31.7 83.2h2v2.7l-1 1.1-1-1.1z" fill-rule="evenodd" fill="#ffff80"/>
<path d="M31.7 83.2h2v2.7l-1 1.1-1-1.1z" fill="none" stroke="#800000" stroke-width=".21"/>
<path d="M36.7 83.2h2.1v2.7l-1 1.1-1.1-1.1z" fill-rule="evenodd" fill="#ffff80"/>
<path d="M36.7 83.2h2.1v2.7l-1 1.1-1.1-1.1z" fill="none" stroke="#800000" stroke-width=".21"/>
<path d="M41.8 83.2h2.1v2.7l-1.1 1.1-1-1.1z" fill-rule="evenodd" fill="#ffff80"/>
<path d="M41.8 83.2h2.1v2.7l-1.1 1.1-1-1.1z" fill="none" stroke="#800000" stroke-width=".21"/>
<path d="M46.9 83.2h2v2.7l-1 1.1-1-1.1z" fill-rule="evenodd" fill="#ffff80"/>
<path d="M46.9 83.2h2v2.7l-1 1.1-1-1.1z" fill="none" stroke="#800000" stroke-width=".21"/>
<path d="M52 83.2h2v2.7l-1 1.1-1-1.1z" fill-rule="evenodd" fill="#ffff80"/>
<path d="M52 83.2h2v2.7l-1 1.1-1-1.1z" fill="none" stroke="#800000" stroke-width=".21"/>
<path d="M57.1 83.2h2v2.7l-1 1.1-1-1.1z" fill-rule="evenodd" fill="#ffff80"/>
<path d="M57.1 83.2h2v2.7l-1 1.1-1-1.1z" fill="none" stroke="#800000" stroke-width=".21"/>
<path d="M219.6 176.5h53.5v5h-53.5z" fill="#fff" stroke="#fff" stroke-width=".21"/>
<g fill="none" stroke="#000080" stroke-width=".25">
<path d="M22.5 87v5M27.6 87v5M32.7 87v5M37.8 87v5M42.8 87v5M47.9 87v5M53 87v5M58.1 87v5M75.9 84.4v7.6M78.4 84.4v7.6M80.9 84.4v7.6M83.5 84.4v7.6"/>
<path d="M86 84.4v7.6M88.6 84.4v7.6M91.1 84.4v7.6M93.6 84.4v7.6M98.7 84.4v7.6M101.3 84.4v7.6M103.8 84.4v7.6M106.3 84.4v7.6M108.9 84.4v7.6M111.4 84.4v7.6M114 84.4v7.6M116.5 84.4v7.6"/>
<path d="M121.6 84.4v7.6M124.1 84.4v7.6M126.7 84.4v7.6M129.2 84.4v7.6M134.3 84.4v7.6M136.8 84.4v7.6M139.4 84.4v7.6M141.9 84.4v7.6M149.5 84.4v7.6M152.1 84.4v7.6M154.6 84.4v7.6M157.1 84.4v7.6"/>
<path d="M192.7 84.4v7.6M200.3 84.4v7.6M17.4 135.1v10.2M20 135.1v10.2M22.5 135.1v10.2M25.1 135.1v10.2M27.6 135.1v10.2M30.1 135.1v10.2M32.7 135.1v10.2M35.2 135.1v10.2M37.8 135.1v10.2M40.3 135.1v10.2"/>
<path d="M42.8 135.1v10.2M45.4 135.1v10.2M47.9 135.1v10.2M50.5 135.1v10.2M53 135.1v10.2M55.5 135.1v10.2M78.4 135.1v10.2M83.5 135.1v10.2M88.6 135.1v10.2M93.6 135.1v10.2M98.7 135.1v10.2M103.8 135.1v10.2"/>
<path d="M108.9 135.1v10.2M114 135.1v10.2M147 135.1v10.2M149.5 135.1v10.2M157.1 135.1v10.2M159.7 135.1v10.2M167.3 135.1v10.2M169.8 135.1v10.2M172.4 135.1v10.2M174.9 135.1v10.2M182.5 135.1v10.2M185.1 135.1v10.2"/>
<path d="M192.7 135.1v10.2M195.2 135.1v10.2M202.9 135.1v10.2M207.9 135.1v10.2"/>
</g>
<text font-size="4.5" fill="#00a36e" x="223.4" y="188.4">系统主板构架</text>
<text font-size="3.1" fill="#000080" x="180" y="68.4">POWER.SchDoc</text>
<g font-size="2.2">
<text x="38.3" y="11.6">1</text>
<text x="111.2" y="11.6">2</text>
<text x="184.3" y="11.6">3</text>
<text x="257.3" y="11.6">4</text>
<text x="4" y="34.4">A</text>
<text x="291" y="34.4">A</text>
<text x="4.1" y="82.6">B</text>
<text x="291.1" y="82.6">B</text>
<text x="4.1" y="130.8">C</text>
<text x="291.1" y="130.8">C</text>
<text x="4" y="179">D</text>
<text x="201.1" y="178">CTiatle</text>
<text x="203.5" y="178">nnot open file</text>
<text x="291" y="179">D</text>
<text x="201.1" y="180.5">D:\Desktop\Robot_</text>
<text x="201.1" y="182.9">Proj_v3.0\DATAS</text>
<text x="201.1" y="185.4">HEETS\</text>
<text x="201.6" y="185.3">Size</text>
<text x="214.3" y="185.3">Number</text>
<text x="264.1" y="184.7">Cannot open file</text>
<text x="265.1" y="185.3">Revision</text>
<text x="201.1" y="190.3">OGO.jpg</text>
<text x="202.9" y="189.1">A4</text>
<text x="216.4" y="187.9">L</text>
<text x="264.1" y="187.2">D:\Desktop\Robot_Proj_v</text>
<text x="264.1" y="189.7">3.0\DATASHEETS\</text>
<text x="201.6" y="192.9">Date:</text>
<text x="201.6" y="195.5">File:</text>
<text x="213" y="192.9">2019/7/6</text>
<text x="213" y="195.5">E:\</text>
<text x="219.9" y="195.5">433</text>
<text x="245.1" y="195.5">\..\STM32F103ZET6_HARDWARE.SchDoc</text>
<text x="252.4" y="192.9">Sheet</text>
<text x="252.4" y="195.5">Drawn By:</text>
<text x="259.6" y="192.9">of</text>
<text x="266.3" y="194.6">.jpg</text>
<text x="38.3" y="199.3">1</text>
<text x="111.2" y="199.3">2</text>
<text x="184.3" y="199.3">3</text>
<text x="257.3" y="199.3">4</text>
</g>
<g font-size="2.2" fill="#000080">
<text x="32.7" y="73.8">ADC.SchDoc</text>
<text x="86" y="73.8">ENCODER_Ctrl.SchDoc</text>
<text x="32.7" y="111.8">STM32_CPU.SchDoc</text>
<text x="141.9" y="144.8">RS232</text>
<text x="164.8" y="144.8">UA</text>
<text x="167.7" y="144.8">RT_Ctrl.</text>
<text x="175.5" y="144.8">SchDoc</text>
<text x="30.1" y="160">RELAY_Ctrl.SchDoc</text>
<text x="96.2" y="160">POWER_Ctrl.SchDoc</text>
</g>
<g font-size="2.2" fill="#800000">
<text x="23.1" y="81.9" transform="rotate(-90 23.1 81.9)">ADC_1</text>
<text x="28.2" y="81.9" transform="rotate(-90 28.2 81.9)">ADC_2</text>
<text x="33.2" y="81.9" transform="rotate(-90 33.2 81.9)">ADC_3</text>
<text x="38.3" y="81.9" transform="rotate(-90 38.3 81.9)">ADC_4</text>
<text x="43.4" y="81.9" transform="rotate(-90 43.4 81.9)">ADC_5</text>
<text x="48.5" y="81.9" transform="rotate(-90 48.5 81.9)">ADC_6</text>
<text x="53.6" y="81.9" transform="rotate(-90 53.6 81.9)">ADC_7</text>
<text x="58.6" y="81.9" transform="rotate(-90 58.6 81.9)">ADC_8</text>
<text x="76.4" y="79.3" transform="rotate(-90 76.4 79.3)">A1</text>
<text x="79" y="79.3" transform="rotate(-90 79 79.3)">A2</text>
<text x="81.5" y="79.3" transform="rotate(-90 81.5 79.3)">A3</text>
<text x="84" y="79.3" transform="rotate(-90 84 79.3)">A4</text>
<text x="86.6" y="79.3" transform="rotate(-90 86.6 79.3)">A5</text>
<text x="89.1" y="79.3" transform="rotate(-90 89.1 79.3)">A6</text>
<text x="91.7" y="79.3" transform="rotate(-90 91.7 79.3)">A7</text>
<text x="94.2" y="79.3" transform="rotate(-90 94.2 79.3)">A8</text>
<text x="99.3" y="79.4" transform="rotate(-90 99.3 79.4)">B1</text>
<text x="101.8" y="79.3" transform="rotate(-90 101.8 79.3)">B2</text>
<text x="104.4" y="79.3" transform="rotate(-90 104.4 79.3)">B3</text>
<text x="106.9" y="79.3" transform="rotate(-90 106.9 79.3)">B4</text>
<text x="109.4" y="79.4" transform="rotate(-90 109.4 79.4)">B5</text>
<text x="112" y="79.4" transform="rotate(-90 112 79.4)">B6</text>
<text x="114.5" y="79.4" transform="rotate(-90 114.5 79.4)">B7</text>
<text x="117.1" y="79.4" transform="rotate(-90 117.1 79.4)">B8</text>
<text x="122.1" y="79.4" transform="rotate(-90 122.1 79.4)">C1</text>
<text x="124.7" y="79.4" transform="rotate(-90 124.7 79.4)">C2</text>
<text x="127.2" y="79.4" transform="rotate(-90 127.2 79.4)">C3</text>
<text x="129.8" y="79.4" transform="rotate(-90 129.8 79.4)">C4</text>
<text x="134.8" y="79.4" transform="rotate(-90 134.8 79.4)">D1</text>
<text x="137.4" y="79.4" transform="rotate(-90 137.4 79.4)">D2</text>
<text x="139.9" y="79.4" transform="rotate(-90 139.9 79.4)">D3</text>
<text x="142.5" y="79.4" transform="rotate(-90 142.5 79.4)">D4</text>
<text x="150.1" y="79.4" transform="rotate(-90 150.1 79.4)">E1</text>
<text x="152.6" y="79.4" transform="rotate(-90 152.6 79.4)">E2</text>
<text x="155.2" y="79.4" transform="rotate(-90 155.2 79.4)">E3</text>
<text x="157.7" y="79.4" transform="rotate(-90 157.7 79.4)">E4</text>
<text x="193.3" y="79.3" transform="rotate(-90 193.3 79.3)">P12_Ctrl</text>
<text x="200.9" y="79.3" transform="rotate(-90 200.9 79.3)">P50_Ctrl</text>
<text x="76.4" y="99.5" transform="rotate(-90 76.4 99.5)">A1</text>
<text x="79" y="99.9" transform="rotate(-90 79 99.9)">A2</text>
<text x="81.5" y="99.8" transform="rotate(-90 81.5 99.8)">A3</text>
<text x="84" y="99.9" transform="rotate(-90 84 99.9)">A4</text>
<text x="86.6" y="99.8" transform="rotate(-90 86.6 99.8)">A5</text>
<text x="89.1" y="99.9" transform="rotate(-90 89.1 99.9)">A6</text>
<text x="91.7" y="99.8" transform="rotate(-90 91.7 99.8)">A7</text>
<text x="94.2" y="99.8" transform="rotate(-90 94.2 99.8)">A8</text>
<text x="99.3" y="99.4" transform="rotate(-90 99.3 99.4)">B1</text>
<text x="101.8" y="99.7" transform="rotate(-90 101.8 99.7)">B2</text>
<text x="104.4" y="99.6" transform="rotate(-90 104.4 99.6)">B3</text>
<text x="106.9" y="99.7" transform="rotate(-90 106.9 99.7)">B4</text>
<text x="109.4" y="99.6" transform="rotate(-90 109.4 99.6)">B5</text>
<text x="112" y="99.7" transform="rotate(-90 112 99.7)">B6</text>
<text x="114.5" y="99.6" transform="rotate(-90 114.5 99.6)">B7</text>
<text x="117.1" y="99.6" transform="rotate(-90 117.1 99.6)">B8</text>
<text x="122.1" y="99.4" transform="rotate(-90 122.1 99.4)">C1</text>
<text x="124.7" y="99.7" transform="rotate(-90 124.7 99.7)">C2</text>
<text x="127.2" y="99.6" transform="rotate(-90 127.2 99.6)">C3</text>
<text x="129.8" y="99.7" transform="rotate(-90 129.8 99.7)">C4</text>
<text x="134.8" y="99.5" transform="rotate(-90 134.8 99.5)">D1</text>
<text x="137.4" y="99.9" transform="rotate(-90 137.4 99.9)">D2</text>
<text x="139.9" y="99.8" transform="rotate(-90 139.9 99.8)">D3</text>
<text x="142.5" y="99.9" transform="rotate(-90 142.5 99.9)">D4</text>
<text x="150.1" y="99.3" transform="rotate(-90 150.1 99.3)">E1</text>
<text x="152.6" y="99.6" transform="rotate(-90 152.6 99.6)">E2</text>
<text x="155.2" y="99.5" transform="rotate(-90 155.2 99.5)">E3</text>
<text x="157.7" y="99.6" transform="rotate(-90 157.7 99.6)">E4</text>
<text x="23.1" y="103.9" transform="rotate(-90 23.1 103.9)">ADC_1</text>
<text x="28.2" y="104.3" transform="rotate(-90 28.2 104.3)">ADC_2</text>
<text x="33.2" y="104.2" transform="rotate(-90 33.2 104.2)">ADC_3</text>
<text x="38.3" y="104.3" transform="rotate(-90 38.3 104.3)">ADC_4</text>
<text x="43.4" y="104.2" transform="rotate(-90 43.4 104.2)">ADC_5</text>
<text x="48.5" y="104.3" transform="rotate(-90 48.5 104.3)">ADC_6</text>
<text x="53.6" y="104.2" transform="rotate(-90 53.6 104.2)">ADC_7</text>
<text x="58.6" y="104.2" transform="rotate(-90 58.6 104.2)">ADC_8</text>
<text x="193.3" y="105.4" transform="rotate(-90 193.3 105.4)">P12_Ctrl</text>
<text x="200.9" y="105.4" transform="rotate(-90 200.9 105.4)">P50_Ctrl</text>
<text x="18" y="130.1" transform="rotate(-90 18 130.1)">K1</text>
<text x="20.5" y="130.1" transform="rotate(-90 20.5 130.1)">K2</text>
<text x="23.1" y="130.1" transform="rotate(-90 23.1 130.1)">K3</text>
<text x="25.6" y="130.1" transform="rotate(-90 25.6 130.1)">K4</text>
<text x="28.2" y="130.1" transform="rotate(-90 28.2 130.1)">K5</text>
<text x="30.7" y="130.1" transform="rotate(-90 30.7 130.1)">K6</text>
<text x="33.2" y="130.1" transform="rotate(-90 33.2 130.1)">K7</text>
<text x="35.8" y="130.1" transform="rotate(-90 35.8 130.1)">K8</text>
<text x="38.3" y="130.1" transform="rotate(-90 38.3 130.1)">K9</text>
<text x="40.9" y="130.1" transform="rotate(-90 40.9 130.1)">K10</text>
<text x="43.4" y="130.1" transform="rotate(-90 43.4 130.1)">K11</text>
<text x="45.9" y="130.1" transform="rotate(-90 45.9 130.1)">K12</text>
<text x="48.5" y="130.1" transform="rotate(-90 48.5 130.1)">K13</text>
<text x="51" y="130.1" transform="rotate(-90 51 130.1)">K14</text>
<text x="53.6" y="130.1" transform="rotate(-90 53.6 130.1)">K15</text>
<text x="56.1" y="130.1" transform="rotate(-90 56.1 130.1)">K16</text>
<text x="79" y="130.1" transform="rotate(-90 79 130.1)">M1</text>
<text x="84" y="130.1" transform="rotate(-90 84 130.1)">M2</text>
<text x="89.1" y="130.1" transform="rotate(-90 89.1 130.1)">M3</text>
<text x="94.2" y="130.1" transform="rotate(-90 94.2 130.1)">M4</text>
<text x="99.3" y="130.1" transform="rotate(-90 99.3 130.1)">M5</text>
<text x="104.4" y="130.1" transform="rotate(-90 104.4 130.1)">M6</text>
<text x="109.4" y="130.1" transform="rotate(-90 109.4 130.1)">M7</text>
<text x="114.5" y="130.1" transform="rotate(-90 114.5 130.1)">M8</text>
<text x="147.6" y="130.1" transform="rotate(-90 147.6 130.1)">TX2</text>
<text x="150.1" y="130.1" transform="rotate(-90 150.1 130.1)">RX2</text>
<text x="157.7" y="130.1" transform="rotate(-90 157.7 130.1)">TX3</text>
<text x="160.3" y="130.1" transform="rotate(-90 160.3 130.1)">RX3</text>
<text x="167.9" y="130.1" transform="rotate(-90 167.9 130.1)">M0</text>
<text x="170.4" y="130.1" transform="rotate(-90 170.4 130.1)">LOCK</text>
<text x="173" y="130.1" transform="rotate(-90 173 130.1)">RX1</text>
<text x="175.5" y="130.1" transform="rotate(-90 175.5 130.1)">TX1</text>
<text x="183.1" y="130.1" transform="rotate(-90 183.1 130.1)">TX4</text>
<text x="185.7" y="130.1" transform="rotate(-90 185.7 130.1)">RX4</text>
<text x="193.3" y="130.1" transform="rotate(-90 193.3 130.1)">TX5</text>
<text x="195.8" y="130.1" transform="rotate(-90 195.8 130.1)">RX5</text>
<text x="203.4" y="130.1" transform="rotate(-90 203.4 130.1)">SCL</text>
<text x="208.5" y="130.1" transform="rotate(-90 208.5 130.1)">SDA</text>
<text x="18" y="152.8" transform="rotate(-90 18 152.8)">K1</text>
<text x="20.5" y="153.1" transform="rotate(-90 20.5 153.1)">K2</text>
<text x="23.1" y="153" transform="rotate(-90 23.1 153)">K3</text>
<text x="25.6" y="153.1" transform="rotate(-90 25.6 153.1)">K4</text>
<text x="28.2" y="153" transform="rotate(-90 28.2 153)">K5</text>
<text x="30.7" y="153.1" transform="rotate(-90 30.7 153.1)">K6</text>
<text x="33.2" y="153" transform="rotate(-90 33.2 153)">K7</text>
<text x="35.8" y="153" transform="rotate(-90 35.8 153)">K8</text>
<text x="38.3" y="153.1" transform="rotate(-90 38.3 153.1)">K9</text>
<text x="40.9" y="154.3" transform="rotate(-90 40.9 154.3)">K10</text>
<text x="43.4" y="154" transform="rotate(-90 43.4 154)">K11</text>
<text x="45.9" y="154.3" transform="rotate(-90 45.9 154.3)">K12</text>
<text x="48.5" y="154.2" transform="rotate(-90 48.5 154.2)">K13</text>
<text x="51" y="154.3" transform="rotate(-90 51 154.3)">K14</text>
<text x="53.6" y="154.2" transform="rotate(-90 53.6 154.2)">K15</text>
<text x="56.1" y="154.3" transform="rotate(-90 56.1 154.3)">K16</text>
<text x="79" y="153.1" transform="rotate(-90 79 153.1)">M1</text>
<text x="84" y="153.5" transform="rotate(-90 84 153.5)">M2</text>
<text x="89.1" y="153.4" transform="rotate(-90 89.1 153.4)">M3</text>
<text x="94.2" y="153.5" transform="rotate(-90 94.2 153.5)">M4</text>
<text x="99.3" y="153.4" transform="rotate(-90 99.3 153.4)">M5</text>
<text x="104.4" y="153.5" transform="rotate(-90 104.4 153.5)">M6</text>
<text x="109.4" y="153.4" transform="rotate(-90 109.4 153.4)">M7</text>
<text x="114.5" y="153.4" transform="rotate(-90 114.5 153.4)">M8</text>
<text x="147.5" y="154.6" transform="rotate(-90 147.5 154.6)">TX2</text>
<text x="150.1" y="154.6" transform="rotate(-90 150.1 154.6)">RX2</text>
<text x="157.7" y="154.5" transform="rotate(-90 157.7 154.5)">TX3</text>
<text x="160.2" y="154.6" transform="rotate(-90 160.2 154.6)">RX3</text>
<text x="167.9" y="153.5" transform="rotate(-90 167.9 153.5)">M0</text>
<text x="172.9" y="154.3" transform="rotate(-90 172.9 154.3)">RX1</text>
<text x="175.5" y="154.2" transform="rotate(-90 175.5 154.2)">TX1</text>
<text x="183.1" y="154.6" transform="rotate(-90 183.1 154.6)">TX4</text>
<text x="185.6" y="154.6" transform="rotate(-90 185.6 154.6)">RX4</text>
<text x="193.3" y="154.5" transform="rotate(-90 193.3 154.5)">TX5</text>
<text x="195.8" y="154.6" transform="rotate(-90 195.8 154.6)">RX5</text>
<text x="203.4" y="154.4" transform="rotate(-90 203.4 154.4)">SCL</text>
<text x="208.5" y="154.9" transform="rotate(-90 208.5 154.9)">SDA</text>
<text x="170.4" y="156.6" transform="rotate(-90 170.4 156.6)">LOCK</text>
</g>
</svg>
